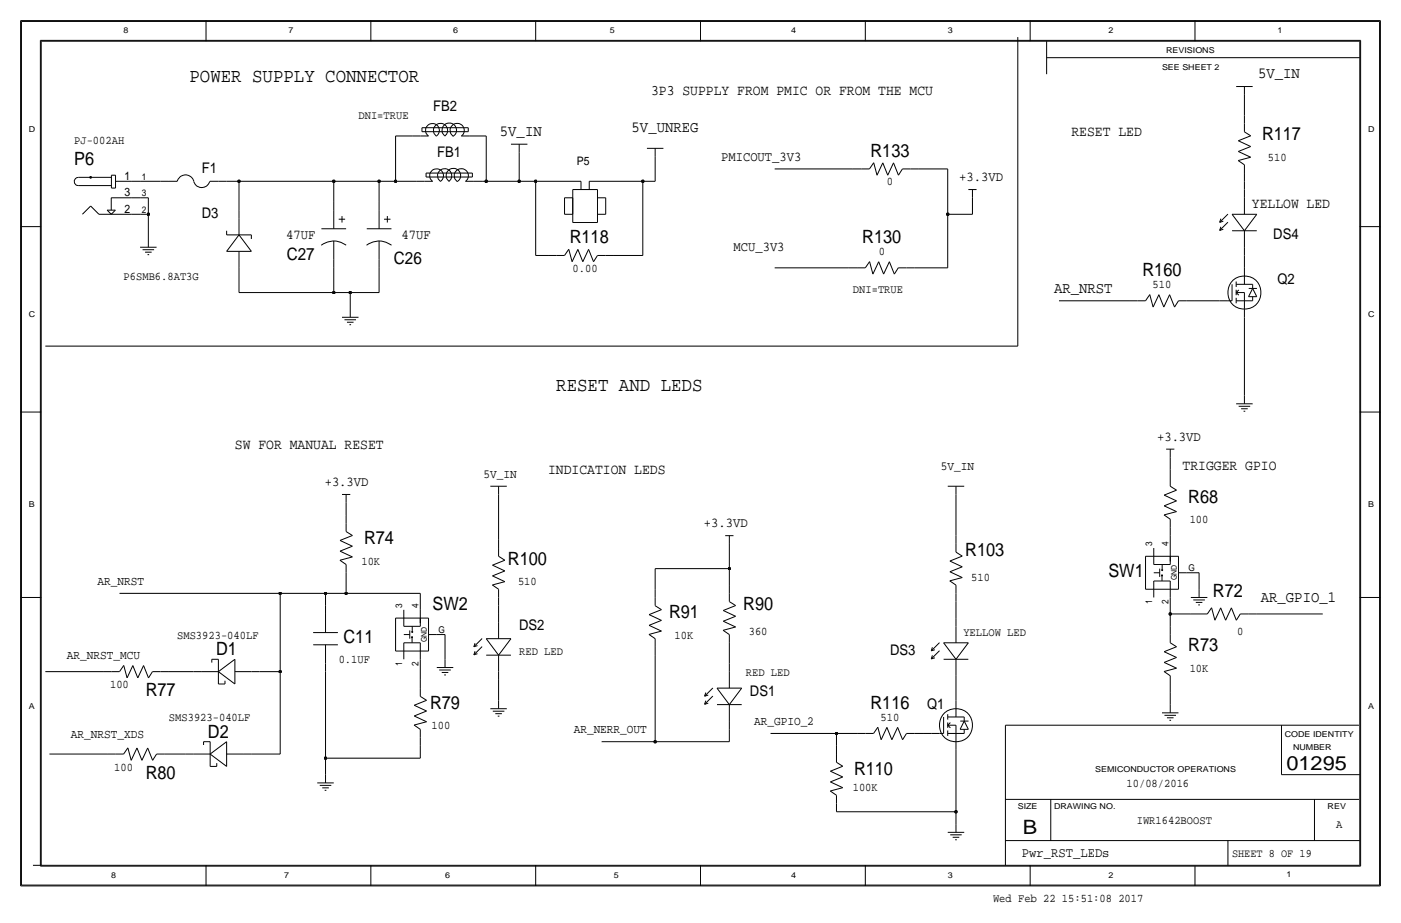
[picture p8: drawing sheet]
<svg xmlns="http://www.w3.org/2000/svg" width="432mm" height="284mm" viewBox="0 0 432 284" stroke-linecap="round" stroke-linejoin="round" font-family="sans-serif">
<g fill="none" stroke="#000" stroke-width=".31">
<path d="M6.3 6.4v266.7zM6.4 6.4h419zM6.6 6.6h418.6zM6.6 6.6v266.2zM12.4 12.4v254.6zM12.4 12.4h407zM12.7 12.7h406.4zM12.7 12.7v254zM63.5 6.4v6.3zM114.3 6.4v6.3zM165.1 6.4v6.3zM215.9 6.4v6.3z"/>
<path d="M266.7 6.3v6.4zM313.7 11.4v95.3zM317.5 6.3v6.4zM322.6 17.8h96.5zM322.6 12.7v10.2zM368.3 6.3v6.4zM419.1 12.7v254zM419.4 12.4v254.6zM425.2 6.6v266.2zM425.4 6.4v266.7zM130 39.4v1.2zM130 39.4h14.3z"/>
<path d="M144.3 39.4v1.2zM381 26.7h5.1zM383.5 29.2v6.4zM383.5 35.6v2.5zM383.5 38.1v2.5zM383.5 26.7v2.5zM24.1 54.7h10.2zM24.1 54.7a1.25 1.25 0 0 0-1.2 1.3 1.25 1.25 0 0 0 1.4 1.2M24.3 57.2h10zM34.3 58h1.3zM34.3 54h1.3zM34.3 54v4z"/>
<path d="M35.6 55.9h5zM35.6 54v4zM40.6 55.9h2.6zM43.2 55.9h6.3zM49.5 55.9h2.6zM52.1 55.9h2.5zM54.6 55.9a2.65 2.65 0 0 1 2.6-2 2.65 2.65 0 0 1 2.5 2M59.7 55.9a2.55 2.55 0 0 0 2.5 1.9 2.55 2.55 0 0 0 2.4-1.9M64.7 55.9h2.6zM67.3 55.9h2.5zM69.8 55.9h3.9zM73.7 55.9h29.2z"/>
<path d="M73.7 55.9v8.9zM102.9 55.9v6.3zM102.9 55.9h13.9zM116.8 55.9h5.1zM116.8 55.9v6.3zM121.9 41.9h5.1zM121.9 41.9v14zM121.9 55.9h6.4zM127 41.9h2.5zM128.3 55.9h2.5zM129.5 41.9h2.6zM130 40.6h14.3z"/>
<path d="M130.8 55.9h2.5zM131.3 53.3v1.3zM131.3 54.6h14.3zM131.3 53.3h14.3zM134.5 41.9a2.12 2.12 0 0 0 .3-3.1 2.12 2.12 0 0 0-3.2 0 2.12 2.12 0 0 0 .4 3.2M135.8 55.9a2.12 2.12 0 0 0 .3-3.2 2.12 2.12 0 0 0-3.2 .1 2.12 2.12 0 0 0 .4 3.1M137.1 41.9a2.22 2.22 0 0 1-.3-3.3 2.22 2.22 0 0 1 3.3 .1 2.22 2.22 0 0 1-.5 3.3 2.17 2.17 0 0 1-.4-3.2 2.17 2.17 0 0 1 3.3-.1 2.17 2.17 0 0 1-.3 3.3M137.1 42a2.17 2.17 0 0 0 .2-3.3 2.17 2.17 0 0 0-3.2 .1 2.17 2.17 0 0 0 .4 3.2M138.3 55.9a2.22 2.22 0 0 1-.2-3.3 2.22 2.22 0 0 1 3.3 .1 2.22 2.22 0 0 1-.5 3.3 2.17 2.17 0 0 1-.4-3.2 2.17 2.17 0 0 1 3.2-.1 2.17 2.17 0 0 1-.2 3.2M138.3 55.9a2.17 2.17 0 0 0 .3-3.2 2.17 2.17 0 0 0-3.2 .1 2.17 2.17 0 0 0 .4 3.2M142.2 41.9h2.6zM143.5 55.9h2.5z"/>
<path d="M144.8 41.9h2.5zM145.6 53.3v1.3zM146.1 55.9h2.5zM147.3 41.9h2.6zM148.6 55.9h1.3zM149.9 55.9h10.1zM149.9 41.9v14zM157.5 44.4h5.1zM160 55.9h5.1zM160 47v8.9zM160 44.5v2.5zM165.1 55.9h14z"/>
<path d="M165.1 55.9v22.8zM176.5 58.4h7.6zM176.5 58.4v10.2zM179.1 55.9v2.5zM181.6 55.9h16.5zM181.6 55.9v2.5zM184.1 58.4v10.2zM198.1 55.9h3.8zM198.1 55.9v22.8zM199.4 45.7h5.1zM201.9 48.3v7.6zM201.9 45.7v2.6z"/>
<path d="M238.8 52.1h24.1zM262.9 52.1h2.5zM265.4 52.1h2.6zM269.3 50.1l-1.3 2zM269.3 50.2l1 3.8zM272.1 50.2l1.5 3.8zM272.1 50.2l-1.8 3.8zM275.4 50.2l-1.8 3.8zM275.4 50.2l1.5 3.8zM278.1 52.1l-1.2 1.9zM278.1 52.1h2.6zM280.7 52.1h2.5z"/>
<path d="M283.2 52.1h8.9zM292.1 52.1v13.9zM298.4 58.4h2.6zM299.7 58.4v2.6zM381.6 49.5l1.9 1.3zM381.7 43.4l3.8-1.5zM381.7 46.7l3.8-1.5zM381.7 49.5l3.8-1zM381.7 43.4l3.8 1.8zM381.7 46.7l3.8 1.8zM383.5 55.9v2.5zM383.5 58.4v2.6z"/>
<path d="M383.5 53.3v2.6zM383.5 50.8v2.5zM383.5 40.6l2 1.3zM6.3 69.8h6.4zM25.4 66l2.5-2.5zM27.9 63.5l2.6 2.5zM30.5 66h10.1zM33 64.8l1.3 1.2zM33 64.8h2.6zM34.3 61v3.8zM34.3 61h6.3zM35.6 64.8l-1.3 1.2z"/>
<path d="M40.6 61h2.6zM40.6 66h2.6zM43.2 61h2.5zM43.2 66h2.5zM43.2 76.2h5.1zM43.9 77h3.6zM44.7 77.7h2zM45.5 78.5h.5zM45.7 61v5zM45.7 66v7.7zM45.7 73.7v2.5zM69.8 71.1v1.3z"/>
<path d="M69.9 77.5h7.6zM69.9 72.4h7.6zM73.7 72.4l-3.9 5.1zM73.7 64.8v2.5zM73.7 67.3v5.1zM73.7 77.5v5.1zM73.7 72.4l3.8 5.1zM77.5 72.4v1.3zM99 75.6a6.2 6.2 0 0 1 7.7 0M99.1 70.5h7.6zM102.9 62.2v2.6zM102.9 74.3v5.7z"/>
<path d="M102.9 64.8v5.7zM104.4 67.6h2zM105.4 66.6v2zM113 75.6a6.2 6.2 0 0 1 7.6 0M113 70.5h7.6zM116.8 62.2v2.6zM116.8 74.3v5.7zM116.8 64.8v5.7zM118.4 67.6h1.9zM119.4 66.6v2zM165.1 78.7h3.8zM168.9 78.7h2.5z"/>
<path d="M171.4 78.7h2.6zM174 66h2.5zM174 61h2.5zM174 61v5zM175.3 76.9l1 3.8zM175.3 76.8l-1.3 1.9zM176.5 61v5zM176.5 68.6h7.6zM178.1 76.9l-1.8 3.8zM178.1 76.9l1.5 3.8zM181.4 76.9l-1.8 3.8zM181.4 76.9l1.5 3.8z"/>
<path d="M184.1 78.7h2.6zM184.2 78.7l-1.3 2zM184.2 66h2.5zM184.2 61h2.5zM186.7 61v5zM186.7 78.7h2.5zM189.2 78.7h8.9zM292.1 66h7.6zM292.1 66v16.6zM299.7 61v5zM375.9 68.5l1.1-.3zM375.9 71l1.1-.3z"/>
<path d="M375.9 68.5l2.6-2.5zM375.9 71l2.6-2.5zM376.3 69.9l-.4 1.1zM376.3 67.4l-.4 1.1zM379.7 66l3.8 5.1zM379.7 66h7.7zM379.7 71.1h7.7zM383.5 78.7v3.8zM383.5 76.2v2.5zM383.5 71.1v5.1zM383.5 61v5zM387.3 66l-3.8 5.1z"/>
<path d="M419.1 69.8h6.3zM73.7 90.2h29.2zM73.7 85.1v5.1zM73.7 82.6v2.5zM102.9 82.5v7.7zM102.9 90.2h5.1zM102.9 80v2.5zM105.4 97.8h5.1zM106.2 98.6h3.5zM106.9 99.3h2.1zM107.9 90.2h8.9zM107.9 90.2v5.1z"/>
<path d="M107.9 95.2v2.6zM116.8 82.5v7.7zM116.8 80v2.5zM238.8 82.5h22.8zM261.6 82.5h2.6zM264.2 82.5h2.5zM268 80.6l-1.3 1.9zM268 80.7l1 3.8zM270.8 80.7l1.5 3.8zM270.8 80.7l-1.8 3.8zM274.1 80.7l1.5 3.8zM274.1 80.7l-1.8 3.8z"/>
<path d="M276.9 82.5h2.5zM276.9 82.6l-1.3 1.9zM279.4 82.5h2.5zM281.9 82.5h10.2zM326.4 92.7h21.6zM348 92.7h2.5zM350.5 92.7h2.6zM354.4 90.8l-1.3 1.9zM354.4 90.8l1 3.8zM357.2 90.8l1.5 3.8zM357.2 90.8l-1.8 3.8zM360.5 90.8l1.5 3.8z"/>
<path d="M360.5 90.8l-1.8 3.8zM363.2 92.7h2.6zM363.2 92.7l-1.2 1.9zM365.8 92.7h2.5zM368.3 92.7h7.6zM375.9 92.7h2.6zM378.5 92.7h1.2zM379.7 87.6v5.1zM381 90.2l.8 .8zM381 90.2l.8-.8zM381 92.7h5.1zM381 90.2h2.5z"/>
<path d="M381 87.6h5.1zM381 91.8v1.7zM381 89.3v1.7zM381 86.8v1.6zM383.5 97.8v24.1zM383.5 95.3v2.5zM383.5 82.5v2.6zM383.5 90.2v5zM383.5 85.1v2.5zM384.8 91.4h2.6zM384.9 88.9h2.5zM386.1 88.9l1.3 2.5z"/>
<path d="M386.1 91.4v1.3zM386.1 87.6v1.3zM386.1 88.9l-1.3 2.5zM14 106.7h299.7zM107.7 100.1h.5zM6.3 127h6.4zM359.4 138.4h2.5zM360.7 138.4v2.6zM381 124.5h5.1zM381.8 125.2h3.5zM382.5 126h2.1zM383.3 126.7h.5z"/>
<path d="M383.5 121.9v2.6zM419.1 127h6.3zM105.4 152.4h2.5zM106.7 154.9v3.9zM106.7 152.4v2.5zM106.7 158.8v2.5zM151.1 149.9h5.1zM153.7 152.4v14zM153.7 149.9v2.5zM292.1 149.9h5.1zM294.6 152.4v12.7zM294.6 149.9v2.5z"/>
<path d="M358.7 158.7l2 1.3zM358.8 152.6l3.8 1.8zM358.8 155.9l3.8 1.8zM358.8 152.6l3.8-1.5zM358.8 155.9l3.8-1.5zM358.8 158.7l3.8-1zM360.7 149.9l1.9 1.2zM360.7 141v3.8zM360.7 144.8v2.5zM360.7 147.3v2.6zM104.7 172.7l2 1.3zM104.8 166.6l3.8-1.6z"/>
<path d="M104.8 169.9l3.8-1.5zM104.8 172.7l3.8-1zM104.8 166.6l3.8 1.8zM104.8 169.9l3.8 1.8zM106.7 179.1v3.8zM106.7 176.5v2.6zM106.7 174v2.5zM106.7 161.3v2.5zM106.7 163.8l1.9 1.2zM151.8 174.2l3.8 1.8zM151.8 177.5l3.8 1.8zM151.8 174.2l3.8-1.5z"/>
<path d="M151.8 177.5l3.8-1.5zM153.7 171.5l1.9 1.2zM153.7 166.4v2.5zM153.7 168.9v2.6zM201.9 175.3v6.3zM201.9 175.3h22.9zM223.5 165.1h2.6zM224.8 175.3v5zM224.8 167.6v7.7zM224.8 165.1v2.5zM292.7 179l1.9 1.3zM292.8 172.9l3.8 1.8z"/>
<path d="M292.8 176.2l3.8 1.8zM292.8 172.9l3.8-1.5zM292.8 176.2l3.8-1.5zM292.8 179l3.8-1zM294.6 170.2l2 1.2zM294.6 165.1v2.5zM294.6 167.6v2.6zM353.1 171.5h10.1zM353.1 171.5v10.1zM355.6 168.9v2.6zM355.6 176.5h1.8zM355.6 171.5v2.5z"/>
<path d="M355.6 174h5.1zM355.6 179.1h5.1zM355.6 179.1v2.5zM357.4 175.3v2.5zM358 177.3l.3 .1zM358.1 175.6l.2 .2zM358.1 177.5v1.6zM358.2 174v1.6zM360.7 165.1v3.8zM360.7 168.9v2.6zM360.7 171.5v1.5zM360.7 171.5v2.5z"/>
<path d="M360.7 179.1v2.5zM360.7 162.6v2.5zM360.7 160v2.6zM363.2 171.5v10.1zM363.2 176.5h2.6zM365.8 176.5h3.8zM369.6 176.5v5.1zM6.3 184.2h6.4zM36.8 182.9h49.6zM86.4 182.9h13.9zM86.4 182.9v24.1zM96.5 195h7.6z"/>
<path d="M96.5 198.7h7.6zM100.3 182.9h6.4zM100.3 182.9v3.8zM100.3 186.7v2.5zM100.3 189.2v5.8zM100.3 198.7v5.8zM106.7 182.9h22.8zM121.9 190.5h10.2zM121.9 190.5v10.2zM124.5 188v2.5zM124.5 195.6h1.8zM124.5 190.5v2.5z"/>
<path d="M124.5 193h5zM124.5 198.1h5zM124.5 198.1v2.6zM126.3 194.3v2.6zM126.9 196.3l.2 .2zM126.9 194.7l.3 .1zM127 196.5v1.6zM127.1 193v1.6zM129.5 182.9v5.1zM129.5 188v2.5zM129.5 190.5v1.6zM129.5 190.5v2.5z"/>
<path d="M129.5 198.1v2.6zM132.1 190.5v10.2zM132.1 195.6h2.5zM134.6 195.6h2.6zM137.2 195.6v7.6zM146 199.3l1.2-.3zM146 199.3l2.6-2.5zM146.4 198.2l-.4 1.1zM149.9 196.9h7.6zM149.9 196.9l3.8 5zM151.7 180.3l2 1.3zM151.8 180.3l3.8-1z"/>
<path d="M153.7 186.7v2.5zM153.7 189.2v2.6zM153.7 191.8v5.1zM153.7 184.2v2.5zM153.7 181.6v2.6zM157.5 196.9l-3.8 5zM200 195.5l1.9 1.4zM200.1 189.4l3.8 1.8zM200.1 192.7l3.8 1.8zM200.1 189.4l3.8-1.5zM200.1 192.7l3.8-1.5zM200.1 195.5l3.8-1z"/>
<path d="M201.9 186.7l2 1.2zM201.9 181.6v2.6zM201.9 199.4v2.5zM201.9 196.9v2.5zM201.9 184.2v2.5zM222.9 194.3l1.9 1.3zM222.9 188.2l3.8 1.7zM222.9 191.5l3.8 1.7zM222.9 188.2l3.8-1.6zM222.9 191.5l3.8-1.6zM222.9 194.3l3.8-1.1zM224.8 185.4l1.9 1.2z"/>
<path d="M224.8 180.3v2.6zM224.8 198.1v2.6zM224.8 195.6v2.5zM224.8 182.9v2.5zM287.4 199.5l-.4 1.1zM290.8 198.1l3.8 5.1zM290.8 198.1h7.7zM294.6 185.4v5.1zM294.6 190.5v2.5zM294.6 193v5.1zM294.6 182.9v2.5zM294.6 180.3v2.6z"/>
<path d="M298.4 198.1l-3.8 5.1zM353.1 181.6h10.1zM355.6 181.6v2.6zM360.7 198.1l1.9 1.2zM360.7 189.2h6.3zM360.7 184.2v5zM360.7 189.2v3.8zM360.7 181.6v2.6zM360.7 193v2.6zM360.7 195.6v2.5zM367 189.2h2.6zM367 184.2h5.1z"/>
<path d="M367.8 184.9h3.5zM368.6 185.7h2zM369.3 186.4h.5zM369.6 181.6v2.6zM369.6 189.2h2.5zM373.4 187.4l1 3.8zM373.4 187.3l-1.3 1.9zM376.2 187.4l-1.8 3.8zM376.2 187.4l1.5 3.8zM379.5 187.4l1.6 3.8zM379.5 187.4l-1.8 3.8zM382.3 189.2h2.5z"/>
<path d="M382.3 189.2l-1.2 2zM384.8 189.2h2.5zM387.3 189.2h20.4zM419.1 184.2h6.3zM14 207h17.7zM31.7 207h2.6zM34.3 207h2.5zM38.2 205.1l1 3.8zM38.2 205.1l-1.4 1.9zM40.9 205.1l-1.7 3.8zM40.9 205.1l1.6 3.8zM44.2 205.1l-1.7 3.8z"/>
<path d="M44.2 205.1l1.6 3.8zM47 207h2.5zM47 207l-1.2 1.9zM49.5 207h2.6zM52.1 207h7.6zM59.7 207h2.5zM62.2 207h5.1zM65.3 203.2v1zM65.3 203.2h2zM67.3 210.8h2zM67.3 207l5.1 3.8zM67.3 207l5.1-3.8z"/>
<path d="M67.3 203.2v7.6zM69.3 209.8v1zM72.4 207h5.1zM72.4 203.2v7.6zM77.5 207h2.5zM80 207h6.4zM86.4 207v25.4zM100.3 207v26.7zM100.3 204.5v2.5zM121.9 200.7h10.2zM124.5 200.7v2.5zM127.7 217.4l3.8 1.8z"/>
<path d="M127.7 217.4l3.8-1.6zM129.5 214.6l2 1.2zM129.5 203.2v6.4zM129.5 209.6v2.5zM129.5 212.1v2.5zM129.5 200.7v2.5zM134.6 205.7h5.1zM135.4 206.5h3.5zM136.1 207.3h2.1zM136.9 208h.5zM137.2 203.2v2.5zM146 201.8l1.2-.3z"/>
<path d="M146 201.8l2.6-2.5zM146.4 200.7l-.4 1.1zM149.9 201.9h7.6zM151.1 218.4h5.1zM151.9 219.2h3.5zM152.7 220h2zM153.7 209.6v6.3zM153.7 215.9v2.5zM153.7 207v2.6zM153.7 201.9v5.1zM201.9 201.9v26.7zM217.2 214.6l1.1-.4z"/>
<path d="M217.2 217.1l1.1-.4zM217.2 214.6l2.5-2.6zM217.2 217.1l2.5-2.6zM217.5 216l-.3 1.1zM217.5 213.5l-.3 1.1zM221 212.1l3.8 5.1zM221 212.1h7.6zM221 217.2h7.6zM224.8 200.7v3.8zM224.8 204.5v2.5zM224.8 217.2v5.1zM224.8 207v5.1z"/>
<path d="M228.6 212.1l-3.8 5.1zM287 200.6l1.1-.3zM287 203.1l1.1-.4zM287 200.6l2.6-2.5zM287 203.1l2.6-2.5zM287.4 202l-.4 1.1zM290.8 203.2h7.7zM294.6 210.8v5.1zM294.6 208.3v2.5zM294.6 203.2v5.1zM294.6 215.9v2.5zM294.6 218.4v2.6z"/>
<path d="M358.1 219.7h5.1zM358.7 207l2 1.3zM358.8 200.9l3.8 1.7zM358.8 204.2l3.8 1.7zM358.8 200.9l3.8-1.6zM358.8 204.2l3.8-1.6zM358.8 207l3.8-1.1zM360.7 213.4v3.8zM360.7 210.8v2.6zM360.7 208.3v2.5zM360.7 217.2v2.5zM15.2 232.4h17.8z"/>
<path d="M33 232.4h2.6zM35.6 232.4h2.5zM39.4 230.5l-1.3 1.9zM39.4 230.5l1 3.8zM42.2 230.5l-1.8 3.8zM42.2 230.5l1.5 3.8zM45.5 230.5l-1.8 3.8zM45.5 230.5l1.5 3.8zM48.3 232.4l-1.3 1.9zM48.3 232.4h2.5zM50.8 232.4h2.5zM53.3 232.4h3.8z"/>
<path d="M57.1 232.4h2.6zM59.7 232.4h5.1zM62.7 228.6v1zM62.7 228.6h2.1zM64.8 236.2h2zM64.8 232.4l5 3.8zM64.8 232.4l5.1-3.8zM64.8 228.6v7.6zM66.8 235.2v1zM69.8 232.4h5.1zM69.8 228.6v7.6zM74.9 232.4h2.6z"/>
<path d="M77.5 232.4h8.9zM100.3 233.7h29.2zM100.3 233.7v5.1zM100.3 238.8v2.5zM127.6 223.5l1.9 1.3zM127.7 220.7l3.8 1.8zM127.7 220.7l3.8-1.5zM127.7 223.5l3.8-1zM129.5 229.9v3.8zM129.5 227.3v2.6zM129.5 224.8v2.5zM153.4 220.7h.5z"/>
<path d="M185.4 228.6h16.5zM201.9 228.6h22.9zM224.8 224.8v3.8zM224.8 222.3v2.5zM237.5 226.1h20.3zM255.9 237.7l3.8 1.8zM255.9 237.7l3.8-1.5zM257.8 235l1.9 1.2zM257.8 226.1h6.4zM257.8 226.1v3.8zM257.8 229.9v2.5zM257.8 232.4v2.6z"/>
<path d="M264.2 226.1h2.5zM266.7 226.1h2.5zM270.6 224.2l1 3.8zM270.6 224.1l-1.4 2zM273.4 224.2l-1.8 3.8zM273.4 224.2l1.5 3.8zM276.7 224.2l1.5 3.8zM276.7 224.2l-1.8 3.8zM279.4 226.1h2.5zM279.4 226.1l-1.2 1.9zM281.9 226.1h2.6zM284.5 226.1h2.5z"/>
<path d="M287 226.1h2.6zM289.6 226.1h1.2zM290.8 221v5.1zM292.1 223.5l.8 .8zM292.1 223.5l.8-.8zM292.1 226.1h5.1zM292.1 223.5h2.5zM292.1 221h5.1zM292.1 225.1v1.7zM292.1 222.7v1.6zM292.1 220.1v1.7zM294.6 231.1v19.1z"/>
<path d="M294.6 228.6v2.5zM294.6 223.5v5zM295.9 224.8h2.5zM296 222.3h2.5zM297.2 222.3l-1.3 2.5zM297.2 222.3l1.3 2.5zM297.2 224.8v1.3zM297.2 221v1.3zM309.9 223.5v43.2zM309.9 223.5h108.9zM358.9 220.5h3.6zM359.7 221.2h2z"/>
<path d="M360.4 222h.5zM395 238.8h24.1zM395 223.5v15.3zM97.8 241.3h5.1zM98.6 242.1h3.5zM99.3 242.8h2zM100.1 243.6h.5zM255.9 243.8l1.9 1.3zM255.9 241l3.8 1.8zM255.9 241l3.8-1.5zM255.9 243.8l3.8-1zM257.8 250.2h36.8z"/>
<path d="M257.8 247.7v2.5zM257.8 245.1v2.6zM292.1 256.5h5.1zM292.9 257.3h3.5zM293.6 258.1h2.1zM294.4 258.8h.5zM294.6 250.2v3.8zM294.6 254v2.5zM309.9 259.1h109.2zM309.9 246.4h108.9zM323.8 246.4v12.7zM378.5 259.1v7.6z"/>
<path d="M405.1 246.4v12.7zM6.4 273.1h419zM6.6 272.8h418.6zM10.2 266.7h408.9zM12.4 267h407zM63.5 266.7v6.4zM114.3 266.7v6.4zM165.1 266.7v6.4zM215.9 266.7v6.4zM266.7 266.7v6.4zM317.5 266.7v6.4zM368.3 267v6.1z"/>
<circle cx="383.5" cy="90.2" r="5.1"/>
<circle cx="294.6" cy="223.6" r="5.1"/>
</g>
<g fill="#000" stroke="#000" stroke-width=".31">
<path d="M27.7 54.5h.4v.3h-.4z"/>
<circle cx="73.7" cy="55.9" r=".41"/>
<circle cx="102.9" cy="55.9" r=".41"/>
<circle cx="116.8" cy="55.9" r=".41"/>
<circle cx="121.9" cy="55.9" r=".41"/>
<circle cx="149.9" cy="55.9" r=".41"/>
<circle cx="160" cy="55.9" r=".41"/>
<circle cx="165.1" cy="55.9" r=".41"/>
<circle cx="198.1" cy="55.9" r=".41"/>
<circle cx="45.7" cy="66" r=".41"/>
<circle cx="292.1" cy="66" r=".41"/>
<circle cx="102.9" cy="90.2" r=".41"/>
<circle cx="107.9" cy="90.2" r=".41"/>
<circle cx="224.8" cy="175.3" r=".41"/>
<circle cx="86.4" cy="182.9" r=".41"/>
<circle cx="100.3" cy="182.9" r=".41"/>
<circle cx="106.7" cy="182.9" r=".41"/>
<circle cx="360.7" cy="189.2" r=".41"/>
<circle cx="86.4" cy="207" r=".41"/>
<circle cx="100.3" cy="233.7" r=".41"/>
<circle cx="201.9" cy="228.6" r=".41"/>
<circle cx="257.8" cy="226.1" r=".41"/>
<circle cx="294.6" cy="250.2" r=".41"/>
</g>
<g font-size="6.1">
<text x="396.5" y="237.4">01295</text>
<text x="315.2" y="257">B</text>
</g>
<g font-size="6">
<text x="58.4" y="25.4">POWER SUPPLY CONNECTOR</text>
<text x="171.4" y="120.7">RESET AND LEDS</text>
</g>
<g font-size="5.6">
<text x="389" y="43.2">R117</text>
<text x="22.9" y="50.8">P6</text>
<text x="268.3" y="48.3">R133</text>
<text x="175.6" y="74.9">R118</text>
<text x="265.8" y="74.9">R130</text>
<text x="352.1" y="85.1">R160</text>
<text x="366.2" y="154.9">R68</text>
<text x="112.2" y="167.6">R74</text>
<text x="156.6" y="174">R100</text>
<text x="297.5" y="171.5">R103</text>
<text x="341.6" y="177.8">SW1</text>
<text x="373.8" y="184.2">R72</text>
<text x="133.4" y="188">SW2</text>
<text x="206.2" y="190.5">R91</text>
<text x="229.1" y="188">R90</text>
<text x="66.6" y="201.9">D1</text>
<text x="105.9" y="198.1">C11</text>
<text x="366.2" y="200.7">R73</text>
<text x="44.9" y="214.6">R77</text>
<text x="132.5" y="218.4">R79</text>
<text x="268.3" y="218.4">R116</text>
<text x="64.1" y="227.3">D2</text>
<text x="263.2" y="238.8">R110</text>
<text x="44.9" y="240">R80</text>
</g>
<g font-size="5.3">
<text x="88.4" y="80">C27</text>
<text x="121.4" y="81.3">C26</text>
</g>
<g font-size="4.8">
<text x="387.8" y="24.1">5V_IN</text>
<text x="154.1" y="41.9">5V_IN</text>
<text x="194.7" y="40.6">5V_UNREG</text>
<text x="324.9" y="90.2">AR_NRST</text>
<text x="388.6" y="185.4">AR_GPIO_1</text>
</g>
<g font-size="4.5">
<text x="200.7" y="29.2">3P3 SUPPLY FROM PMIC OR FROM THE MCU</text>
<text x="133.5" y="34.3">FB2</text>
<text x="330.2" y="41.9">RESET LED</text>
<text x="62.2" y="53.3">F1</text>
<text x="134.7" y="48.3">FB1</text>
<text x="385.8" y="64.1">YELLOW LED</text>
<text x="62.2" y="67.3">D3</text>
<text x="392.4" y="73.7">DS4</text>
<text x="393.7" y="87.6">Q2</text>
<text x="72.4" y="138.4">SW FOR MANUAL RESET</text>
<text x="168.9" y="146.1">INDICATION LEDS</text>
<text x="364.5" y="144.8">TRIGGER GPIO</text>
<text x="160" y="194.3">DS2</text>
<text x="274.3" y="201.9">DS3</text>
<text x="231.1" y="214.6">DS1</text>
<text x="285.8" y="218.4">Q1</text>
</g>
<g font-size="4.2">
<text x="222.2" y="49.5">PMICOUT_3V3</text>
<text x="295.7" y="55.8">+3.3VD</text>
<text x="88.2" y="73.7">47UF</text>
<text x="123.8" y="73.7">47UF</text>
<text x="226.1" y="77.5">MCU_3V3</text>
<text x="356.6" y="135.8">+3.3VD</text>
<text x="100.1" y="149.8">+3.3VD</text>
<text x="216.9" y="162.5">+3.3VD</text>
<text x="315" y="264.2">Pwr_RST_LEDs</text>
</g>
<g font-size="3.8">
<text x="149" y="147.3">5V_IN</text>
<text x="290" y="144.8">5V_IN</text>
<text x="30.1" y="180.3">AR_NRST</text>
<text x="20.6" y="203.2">AR_NRST_MCU</text>
<text x="21.9" y="227.3">AR_NRST_XDS</text>
<text x="176.8" y="226.1">AR_NERR_OUT</text>
<text x="232.4" y="223.5">AR_GPIO_2</text>
</g>
<g font-size="3.6">
<text x="110.5" y="36.8">DNI=TRUE</text>
<text x="22.9" y="44.5">PJ-002AH</text>
<text x="177.8" y="50.8">P5</text>
<text x="390.8" y="49.5">510</text>
<text x="38.3" y="55.4">1</text>
<text x="273.4" y="57.2">0</text>
<text x="38.3" y="60.5">3</text>
<text x="38.3" y="65.6">2</text>
<text x="176.5" y="83.8">0.00</text>
<text x="270.8" y="78.7">0</text>
<text x="38.1" y="86.4">P6SMB6.8AT3G</text>
<text x="355.2" y="88.9">510</text>
<text x="262.9" y="90.2">DNI=TRUE</text>
<text x="366.7" y="161.3">100</text>
<text x="111.4" y="174">10K</text>
<text x="299.4" y="179.1">510</text>
<text x="159.7" y="180.3">510</text>
<text x="54.6" y="196.9">SMS3923-040LF</text>
<text x="207.9" y="196.9">10K</text>
<text x="230.8" y="195.6">360</text>
<text x="296.9" y="196.1">YELLOW LED</text>
<text x="381.3" y="195.6">0</text>
<text x="160" y="201.9">RED LED</text>
<text x="104.4" y="204.5">0.1UF</text>
<text x="229.9" y="208.3">RED LED</text>
<text x="366.7" y="207">10K</text>
<text x="33.9" y="212.1">100</text>
<text x="52.1" y="222.3">SMS3923-040LF</text>
<text x="133" y="224.8">100</text>
<text x="271.4" y="222.3">510</text>
<text x="35.2" y="237.5">100</text>
<text x="262.8" y="243.8">100K</text>
<text x="347.2" y="242.6">10/08/2016</text>
<text x="350.4" y="254">IWR1642BOOST</text>
<text x="411.8" y="255.3">A</text>
<text x="306.1" y="278.1">Wed Feb 22 15:51:08 2017</text>
</g>
<text font-size="3.5" x="379.7" y="264.2">SHEET 8 OF 19</text>
<g font-size="2.9">
<text x="43.7" y="55.4">1</text>
<text x="43.7" y="60.5">3</text>
<text x="43.7" y="65.5">2</text>
<text x="355.1" y="168.4" transform="rotate(-90 355.1 168.4)">3</text>
<text x="360.2" y="168.4" transform="rotate(-90 360.2 168.4)">4</text>
<text x="366.3" y="176">G</text>
<text x="124" y="187.5" transform="rotate(-90 124 187.5)">3</text>
<text x="129" y="187.5" transform="rotate(-90 129 187.5)">4</text>
<text x="355.1" y="186.1" transform="rotate(-90 355.1 186.1)">1</text>
<text x="360.2" y="186.1" transform="rotate(-90 360.2 186.1)">2</text>
<text x="135.1" y="195.1">G</text>
<text x="124" y="205.1" transform="rotate(-90 124 205.1)">1</text>
<text x="129" y="205.1" transform="rotate(-90 129 205.1)">2</text>
</g>
<g font-size="2.5">
<text x="38.1" y="10.2">8</text>
<text x="88.9" y="10.2">7</text>
<text x="139.7" y="10.2">6</text>
<text x="188" y="10.2">5</text>
<text x="243.8" y="10.2">4</text>
<text x="292.1" y="10.2">3</text>
<text x="341.6" y="10.2">2</text>
<text x="393.7" y="10.2">1</text>
<text x="359.4" y="16.3">REVISIONS</text>
<text x="358.1" y="21.6">SEE SHEET 2</text>
<text x="8.9" y="40.6">D</text>
<text x="421.6" y="40.6">D</text>
<text x="8.9" y="97.8">C</text>
<text x="421.6" y="97.8">C</text>
<text x="8.9" y="156.2">B</text>
<text x="421.6" y="156.2">B</text>
<text x="8.9" y="218.4">A</text>
<text x="421.6" y="218.4">A</text>
<text x="396" y="227.2">CODE IDENTITY</text>
<text x="398.5" y="231">NUMBER</text>
<text x="337.6" y="238">SEMICONDUCTOR OPERATIONS</text>
<text x="313.7" y="249.4">SIZE</text>
<text x="324.9" y="249.4">DRAWING NO.</text>
<text x="409.2" y="249.4">REV</text>
<text x="34.3" y="270.5">8</text>
<text x="87.6" y="270.5">7</text>
<text x="137.2" y="270.5">6</text>
<text x="189.2" y="270.5">5</text>
<text x="243.8" y="270.5">4</text>
<text x="292.1" y="270.5">3</text>
<text x="341.6" y="270.5">2</text>
<text x="396.5" y="270.3">1</text>
</g>
<g font-size="2.4">
<text x="362.7" y="178.9" transform="rotate(-90 362.7 178.9)">GND</text>
<text x="131.6" y="198" transform="rotate(-90 131.6 198)">GND</text>
</g>
</svg>
